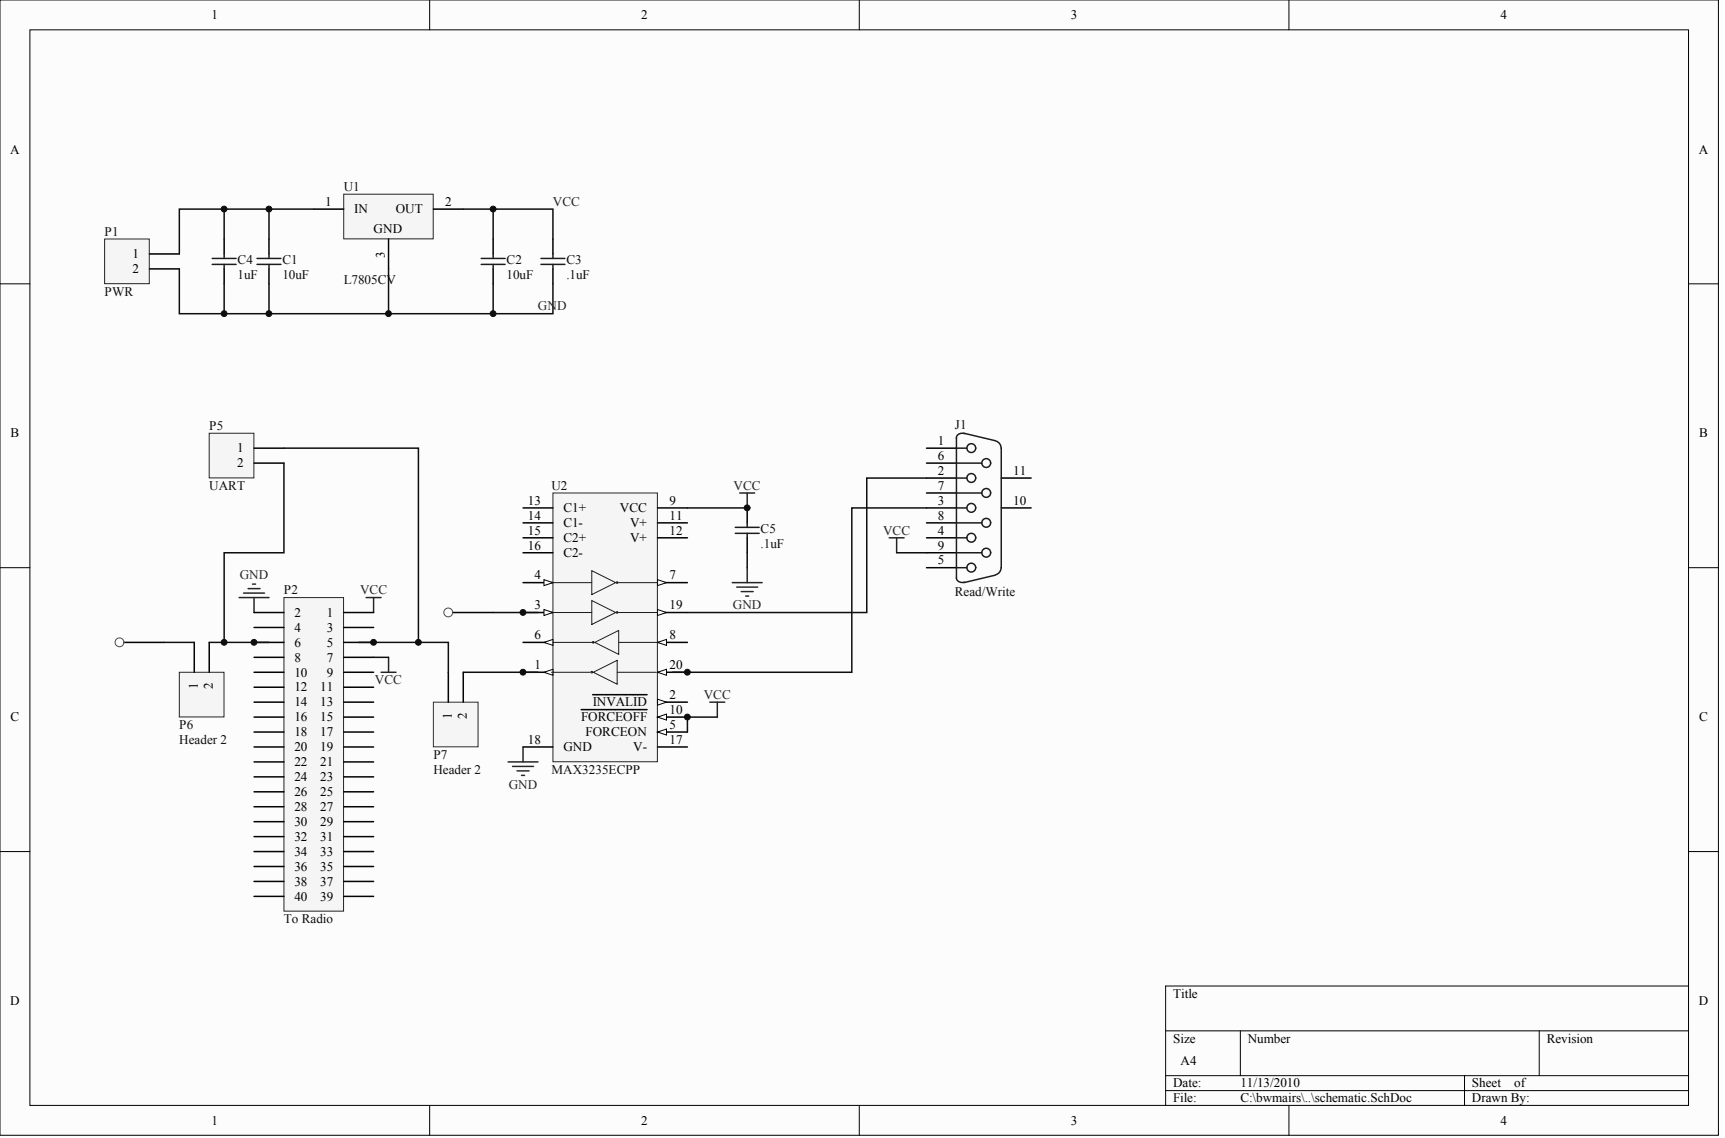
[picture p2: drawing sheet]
<svg xmlns="http://www.w3.org/2000/svg" width="243mm" height="161mm" viewBox="0 0 243 161" stroke-linecap="round" stroke-linejoin="round" font-family="sans-serif">
<g fill="#fcfcfc" stroke="#000" stroke-width=".14">
<path d="M0 0h242.5v160.1h-242.5z"/>
<path d="M4.2 4.2h234.1v151.7h-234.1z"/>
</g>
<g fill="none" stroke="#000" stroke-width=".14">
<path d="M60.6 0v4.2M121.3 0v4.2M181.9 0v4.2M0 40h4.2M238.3 40h4.2M0 80.1h4.2M238.3 80.1h4.2M0 120.1h4.2M238.3 120.1h4.2M238.3 139.1h-73.8v16.8M60.6 155.9v4.3M121.3 155.9v4.3"/>
<path d="M164.5 145.4h73.8M164.5 151.7h73.8M164.5 153.8h73.8M175 145.4v6.3M181.9 155.9v4.3M206.7 151.7v4.2M217.2 145.4v6.3"/>
</g>
<path d="M48.5 27.4h12.6v6.3h-12.6z" fill="#f5f5f5" stroke="#262626" stroke-width=".14"/>
<path d="M44.3 29.5h4.2M54.8 33.7v4.2M61.2 29.5h4.2" fill="none" stroke="#000" stroke-width=".21"/>
<path d="M14.8 33.7h6.3v6.3h-6.3z" fill="#f5f5f5" stroke="#262626" stroke-width=".14"/>
<g fill="none" stroke="#000" stroke-width=".21">
<path d="M21.1 35.8h4.2M21.1 37.9h4.2M31.6 33.7v2.1M31.6 37.9v2.1M38 33.7v2.1M38 37.9v2.1M69.6 33.7v2.1M69.6 37.9v2.1M78 33.7v2.1M78 37.9v2.1M130.7 63.2h4.3M130.7 67.4h4.3"/>
<path d="M130.7 71.6h4.3M130.7 75.9h4.3M130.7 65.3h4.3M130.7 69.5h4.3M130.7 73.8h4.3M130.7 78h4.3M141.3 67.4h4.2M141.3 71.6h4.2M130.7 80.1h4.3"/>
</g>
<g fill="none" stroke="#1c1c1c" stroke-width=".21">
<path d="M29.9 36.5h3.4M29.9 37.3h3.4M31.6 35.8v.7M31.6 37.3v.6M36.3 36.5h3.3M36.3 37.3h3.3M38 35.8v.7M38 37.3v.6M67.9 36.5h3.4M67.9 37.3h3.4M69.6 35.8v.7M69.6 37.3v.6"/>
<path d="M76.3 36.5h3.4M76.3 37.3h3.4M78 35.8v.7M78 37.3v.6M135 67.4h1.4M135 63.2h1.4M135 71.6h1.4M135 65.3h3.5M135 75.9h1.4M135 69.5h3.5M135 73.8h3.5M135 78h3.5"/>
<path d="M135 61.7v19.8M136 61.1l4.4 1.1M136.1 61.2a.79 .79 0 0 0-1.1 .6M140.5 62.2a1.04 1.04 0 0 1 .8 1M141.3 63.2v16.9M135 80.1h1.4M135 81.5a.83 .83 0 0 0 1.1 .6M140.4 81.1l-4.4 1.1M141.3 80.1a1.04 1.04 0 0 1-.8 1"/>
<circle cx="137.1" cy="75.8" r=".62"/>
<circle cx="137.1" cy="63.2" r=".62"/>
<circle cx="137.1" cy="67.4" r=".62"/>
<circle cx="137.1" cy="71.6" r=".62"/>
<circle cx="139.2" cy="73.7" r=".62"/>
<circle cx="139.2" cy="65.3" r=".62"/>
<circle cx="139.2" cy="78" r=".62"/>
<circle cx="139.2" cy="69.5" r=".62"/>
<circle cx="137.1" cy="80.1" r=".62"/>
</g>
<path d="M25.3 37.9v6.3h52.7v-4.2M31.6 29.5h-6.3v6.3M38 29.5v4.2M44.3 29.5h-12.7v4.2M54.8 37.9v6.3M65.4 29.5h4.2v4.2M69.6 29.5h8.4v4.2M31.6 40v4.2M38 40v4.2M69.6 40v4.2" fill="none" stroke="#0e0e0e" stroke-width=".21"/>
<path d="M78 69.5h14.8v37.9h-14.8z" fill="#f5f5f5" stroke="#262626" stroke-width=".14"/>
<path d="M92.8 90.6h4.2" fill="none" stroke="#000" stroke-width=".21"/>
<path d="M92.8 90.6l1.3-.4v.8z" fill="#fcfcfc" stroke="#000" stroke-width=".14"/>
<path d="M73.8 86.4h4.2" fill="none" stroke="#000" stroke-width=".21"/>
<path d="M76.8 86l1.2 .4-1.2 .4z" fill="#fcfcfc" stroke="#000" stroke-width=".14"/>
<path d="M73.8 82.2h4.2" fill="none" stroke="#000" stroke-width=".21"/>
<path d="M76.8 81.8l1.2 .4-1.2 .4z" fill="#fcfcfc" stroke="#000" stroke-width=".14"/>
<path d="M92.8 94.8h4.2" fill="none" stroke="#000" stroke-width=".21"/>
<path d="M92.8 94.8l1.3-.4v.8z" fill="#fcfcfc" stroke="#000" stroke-width=".14"/>
<path d="M73.8 90.6h4.2" fill="none" stroke="#000" stroke-width=".21"/>
<path d="M76.8 90.6l1.2-.4v.8z" fill="#fcfcfc" stroke="#000" stroke-width=".14"/>
<path d="M73.8 94.8h4.2" fill="none" stroke="#000" stroke-width=".21"/>
<path d="M76.8 94.8l1.2-.4v.8z" fill="#fcfcfc" stroke="#000" stroke-width=".14"/>
<path d="M92.8 82.2h4.2" fill="none" stroke="#000" stroke-width=".21"/>
<path d="M92.8 81.8l1.3 .4-1.3 .4z" fill="#fcfcfc" stroke="#000" stroke-width=".14"/>
<path d="M92.8 86.4h4.2" fill="none" stroke="#000" stroke-width=".21"/>
<path d="M92.8 86l1.3 .4-1.3 .4z" fill="#fcfcfc" stroke="#000" stroke-width=".14"/>
<path d="M73.8 71.6h4.2M73.8 75.9h4.2M73.8 73.8h4.2M73.8 78h4.2M92.8 71.6h4.2M92.8 75.9h4.2M73.8 105.4h4.2M92.8 105.4h4.2M92.8 101.1h4.2" fill="none" stroke="#000" stroke-width=".21"/>
<g fill="none" stroke="#1c1c1c" stroke-width=".14">
<path d="M77.8 94.8h5.5M78 90.6h5.5M78 82.2h5.5M78 86.4h5.5M83.5 80.5l3.4 1.7-3.4 1.7zM83.5 84.7l3.4 1.7-3.4 1.7zM83.7 94.8l3.4-1.7v3.4zM83.9 90.6l3.4-1.7v3.4zM87.1 94.8h5.5M87.3 90.6h5.5M87.3 82.2h5.5M87.3 86.4h5.5"/>
<circle cx="83.5" cy="94.8" r=".12"/>
<circle cx="87.1" cy="82.2" r=".12"/>
</g>
<path d="M92.8 101.1l1.3-.4v.9z" fill="#fcfcfc" stroke="#000" stroke-width=".14"/>
<path d="M82 100.1h9.3M92.8 103.3h4.2" fill="none" stroke="#000" stroke-width=".21"/>
<path d="M92.8 103.3l1.3-.5v.9z" fill="#fcfcfc" stroke="#000" stroke-width=".14"/>
<path d="M92.8 73.8h4.2M92.8 99h4.2" fill="none" stroke="#000" stroke-width=".21"/>
<path d="M92.8 98.6l1.3 .4-1.3 .5z" fill="#fcfcfc" stroke="#000" stroke-width=".14"/>
<path d="M105.4 71.6v2.2M105.4 75.9v2.1M83.6 98h7.7" fill="none" stroke="#000" stroke-width=".21"/>
<g fill="none" stroke="#1c1c1c" stroke-width=".14">
<circle cx="83.7" cy="90.6" r=".12"/>
<circle cx="87.1" cy="86.4" r=".12"/>
</g>
<path d="M103.8 74.4h3.3M103.8 75.2h3.3M105.4 73.8v.6M105.4 75.2v.7" fill="none" stroke="#1c1c1c" stroke-width=".21"/>
<g fill="none" stroke="#262626" stroke-width=".21">
<path d="M104.4 69.5h2.1M105.4 69.5v2.1M125.5 75.9h2.1M126.5 75.9v2.1M33.7 84.3h4.3M34.4 83.7h2.9M35 83h1.7M35.6 82.4h.5M35.8 84.3v2.1M51.7 84.3h2.1M52.7 84.3v2.1M100.2 99h2.1"/>
<path d="M101.2 99v2.1M103.3 82.2h4.2M104 82.8h2.9M104.6 83.4h1.7M105.2 84.1h.4M105.4 80.1v2.1M71.7 107.5h4.2M72.3 108.1h3M73 108.7h1.7M73.6 109.4h.4M73.8 105.4v2.1"/>
</g>
<path d="M97 71.6h8.4M126.5 78h4.2M130.7 71.6h-10.5v23.2h-25.3M101.2 101.1h-4.2v2.2" fill="none" stroke="#0e0e0e" stroke-width=".21"/>
<path d="M40.1 84.3h8.4v44.2h-8.4z" fill="#f5f5f5" stroke="#262626" stroke-width=".14"/>
<g fill="none" stroke="#000" stroke-width=".21">
<path d="M16.9 90.6h6.3M35.8 86.4h4.3M35.8 88.5h4.3M35.8 90.6h4.3M35.8 92.7h4.3M35.8 94.8h4.3M35.8 96.9h4.3M35.8 99h4.3M48.5 86.4h4.2M48.5 88.5h4.2M48.5 90.6h4.2M48.5 92.7h4.2"/>
<path d="M48.5 94.8h4.2M48.5 96.9h4.2M48.5 99h4.2M35.8 101.1h4.3M35.8 103.3h4.3M35.8 105.4h4.3M35.8 107.5h4.3M35.8 109.6h4.3M35.8 111.7h4.3M35.8 113.8h4.3M35.8 115.9h4.3M35.8 118h4.3"/>
<path d="M48.5 101.1h4.2M48.5 103.3h4.2M48.5 105.4h4.2M48.5 107.5h4.2M48.5 109.6h4.2M48.5 111.7h4.2M48.5 113.8h4.2M48.5 115.9h4.2M48.5 118h4.2M35.8 120.1h4.3M35.8 122.2h4.3M35.8 124.3h4.3"/>
<path d="M35.8 126.4h4.3M48.5 120.1h4.2M48.5 122.2h4.2M48.5 124.3h4.2M48.5 126.4h4.2"/>
</g>
<path d="M53.8 94.8h2.1M54.8 92.7v2.1" fill="none" stroke="#262626" stroke-width=".21"/>
<path d="M52.7 92.7h2.1" fill="none" stroke="#0e0e0e" stroke-width=".21"/>
<circle cx="16.9" cy="90.6" r=".62" fill="#fcfcfc" stroke="#4c4c4c" stroke-width=".14"/>
<path d="M63.3 86.4h6.3" fill="none" stroke="#000" stroke-width=".21"/>
<circle cx="63.3" cy="86.4" r=".62" fill="#fcfcfc" stroke="#4c4c4c" stroke-width=".14"/>
<path d="M105.4 78v2.1M130.7 67.4h-8.4v19h-25.3" fill="none" stroke="#0e0e0e" stroke-width=".21"/>
<path d="M29.5 61.1h6.3v6.3h-6.3z" fill="#f5f5f5" stroke="#262626" stroke-width=".14"/>
<path d="M35.8 63.2h4.3M35.8 65.3h4.3" fill="none" stroke="#000" stroke-width=".21"/>
<path d="M25.3 94.8h6.3v6.3h-6.3z" fill="#f5f5f5" stroke="#262626" stroke-width=".14"/>
<path d="M27.4 90.6v4.2M29.5 90.6v4.2" fill="none" stroke="#000" stroke-width=".21"/>
<path d="M61.2 99h6.3v6.3h-6.3z" fill="#f5f5f5" stroke="#262626" stroke-width=".14"/>
<path d="M63.3 94.8v4.2M65.4 94.8v4.2" fill="none" stroke="#000" stroke-width=".21"/>
<path d="M40.1 65.3v12.7h-8.5v12.6M40.1 63.2h18.9v27.4M23.2 90.6h4.2M29.5 90.6h8.5M50.6 90.6h12.7v4.2M65.4 94.8h10.5M69.6 86.4h6.3" fill="none" stroke="#0e0e0e" stroke-width=".21"/>
<g fill="#0e0e0e" stroke="#0e0e0e" stroke-width=".14">
<circle cx="31.6" cy="90.6" r=".41"/>
<circle cx="31.6" cy="44.2" r=".41"/>
<circle cx="31.6" cy="29.5" r=".41"/>
<circle cx="35.8" cy="90.6" r=".41"/>
<circle cx="37.9" cy="44.2" r=".41"/>
<circle cx="37.9" cy="29.5" r=".41"/>
<circle cx="52.7" cy="90.6" r=".41"/>
<circle cx="54.8" cy="44.2" r=".41"/>
<circle cx="59" cy="90.6" r=".41"/>
<circle cx="69.6" cy="44.2" r=".41"/>
<circle cx="69.6" cy="29.5" r=".41"/>
<circle cx="73.8" cy="94.8" r=".41"/>
<circle cx="73.8" cy="86.4" r=".41"/>
<circle cx="97" cy="101.1" r=".41"/>
<circle cx="97" cy="94.8" r=".41"/>
<circle cx="105.4" cy="71.6" r=".41"/>
</g>
<g font-size="1.9">
<text x="29.9" y="2.7">1</text>
<text x="90.5" y="2.7">2</text>
<text x="151.1" y="2.7">3</text>
<text x="211.7" y="2.7">4</text>
<text x="1.4" y="21.7">A</text>
<text x="239.7" y="21.7">A</text>
<text x="45.9" y="29">1</text>
<text x="62.8" y="29">2</text>
<text x="50" y="30.1">IN</text>
<text x="52.7" y="32.8">GND</text>
<text x="55.8" y="30.1">OUT</text>
<text x="18.7" y="36.4">1</text>
<text x="18.7" y="38.5">2</text>
<text x="1.5" y="61.7">B</text>
<text x="33.4" y="63.8">1</text>
<text x="33.4" y="65.9">2</text>
<text x="132.3" y="62.8">1</text>
<text x="132.3" y="64.9">6</text>
<text x="239.8" y="61.7">B</text>
<text x="74.5" y="71.2">13</text>
<text x="94.5" y="71.2">9</text>
<text x="132.3" y="67">2</text>
<text x="132.3" y="71.2">3</text>
<text x="132.3" y="69.1">7</text>
<text x="143" y="67">11</text>
<text x="143" y="71.2">10</text>
<text x="74.5" y="75.4">15</text>
<text x="74.5" y="73.3">14</text>
<text x="74.5" y="77.5">16</text>
<text x="79.5" y="72.2">C1+</text>
<text x="79.5" y="76.5">C2+</text>
<text x="79.5" y="74.3">C1-</text>
<text x="87.5" y="72.2">VCC</text>
<text x="88.9" y="76.5">V+</text>
<text x="88.9" y="74.3">V+</text>
<text x="94.5" y="75.4">12</text>
<text x="94.5" y="73.3">11</text>
<text x="132.3" y="75.4">4</text>
<text x="132.3" y="73.3">8</text>
<text x="132.3" y="77.5">9</text>
<text x="75.4" y="81.7">4</text>
<text x="79.5" y="78.6">C2-</text>
<text x="94.5" y="81.7">7</text>
<text x="132.3" y="79.6">5</text>
<text x="41.5" y="87">2</text>
<text x="41.5" y="89.1">4</text>
<text x="46.1" y="87">1</text>
<text x="46.1" y="89.1">3</text>
<text x="75.4" y="85.9">3</text>
<text x="94.5" y="85.9">19</text>
<text x="41.5" y="91.2">6</text>
<text x="41.5" y="93.3">8</text>
<text x="41.5" y="95.4">10</text>
<text x="46.1" y="91.2">5</text>
<text x="46.1" y="93.3">7</text>
<text x="46.1" y="95.4">9</text>
<text x="75.4" y="90.2">6</text>
<text x="75.4" y="94.4">1</text>
<text x="94.5" y="90.2">8</text>
<text x="94.5" y="94.4">20</text>
<text x="1.5" y="101.7">C</text>
<text x="41.5" y="97.5">12</text>
<text x="41.5" y="99.6">14</text>
<text x="41.5" y="101.7">16</text>
<text x="45.2" y="97.5">11</text>
<text x="45.2" y="99.6">13</text>
<text x="45.2" y="101.7">15</text>
<text x="82" y="101.7">FORCEOFF</text>
<text x="83.6" y="99.6">INVALID</text>
<text x="94.5" y="100.7">10</text>
<text x="94.5" y="98.6">2</text>
<text x="239.8" y="101.7">C</text>
<text x="41.5" y="103.9">18</text>
<text x="41.5" y="106">20</text>
<text x="45.2" y="103.9">17</text>
<text x="45.2" y="106">19</text>
<text x="74.5" y="104.9">18</text>
<text x="79.5" y="106">GND</text>
<text x="82.6" y="103.9">FORCEON</text>
<text x="89.4" y="106">V-</text>
<text x="94.5" y="104.9">17</text>
<text x="94.5" y="102.8">5</text>
<text x="41.5" y="108.1">22</text>
<text x="41.5" y="110.2">24</text>
<text x="41.5" y="112.3">26</text>
<text x="45.2" y="108.1">21</text>
<text x="45.2" y="110.2">23</text>
<text x="45.2" y="112.3">25</text>
<text x="41.5" y="114.4">28</text>
<text x="41.5" y="116.5">30</text>
<text x="41.5" y="118.6">32</text>
<text x="45.2" y="114.4">27</text>
<text x="45.2" y="116.5">29</text>
<text x="45.2" y="118.6">31</text>
<text x="41.5" y="120.7">34</text>
<text x="41.5" y="122.8">36</text>
<text x="41.5" y="124.9">38</text>
<text x="45.2" y="120.7">33</text>
<text x="45.2" y="122.8">35</text>
<text x="45.2" y="124.9">37</text>
<text x="41.5" y="127">40</text>
<text x="45.2" y="127">39</text>
<text x="1.4" y="141.8">D</text>
<text x="165.5" y="140.7">Title</text>
<text x="239.7" y="141.8">D</text>
<text x="165.5" y="147.1">Size</text>
<text x="176.1" y="147.1">Number</text>
<text x="218.3" y="147.1">Revision</text>
<text x="165.5" y="153.4">Date:</text>
<text x="165.5" y="155.5">File:</text>
<text x="166.6" y="150.2">A4</text>
<text x="175" y="153.4">11/13/2010</text>
<text x="175" y="155.5">C:\bwmairs\..\schematic.SchDoc</text>
<text x="207.7" y="153.4">Sheet</text>
<text x="207.7" y="155.5">Drawn By:</text>
<text x="213.7" y="153.4">of</text>
<text x="29.9" y="158.6">1</text>
<text x="90.5" y="158.6">2</text>
<text x="151.1" y="158.6">3</text>
<text x="211.7" y="158.6">4</text>
</g>
<g font-size="1.9" fill="#0e0e0e">
<text x="48.5" y="26.9">U1</text>
<text x="14.8" y="33.3">P1</text>
<text x="14.8" y="41.7">PWR</text>
<text x="33.5" y="37.3">C4</text>
<text x="33.5" y="39.4">1uF</text>
<text x="39.9" y="37.3">C1</text>
<text x="39.9" y="39.4">10uF</text>
<text x="48.5" y="40">L7805CV</text>
<text x="71.5" y="37.3">C2</text>
<text x="71.5" y="39.4">10uF</text>
<text x="79.9" y="37.3">C3</text>
<text x="79.9" y="39.4">.1uF</text>
<text x="29.5" y="60.7">P5</text>
<text x="134.8" y="60.4">J1</text>
<text x="29.5" y="69.1">UART</text>
<text x="77.8" y="69.1">U2</text>
<text x="107.3" y="75.2">C5</text>
<text x="107.3" y="77.3">.1uF</text>
<text x="40.1" y="83.8">P2</text>
<text x="134.8" y="84">Read/Write</text>
<text x="25.3" y="102.8">P6</text>
<text x="25.3" y="104.9">Header 2</text>
<text x="61.2" y="107">P7</text>
<text x="61.2" y="109.1">Header 2</text>
<text x="77.8" y="109.1">MAX3235ECPP</text>
<text x="40.1" y="130.2">To Radio</text>
</g>
<g font-size="1.9" fill="#262626">
<text x="78" y="29">VCC</text>
<text x="75.9" y="43.8">GND</text>
<text x="103.5" y="69.1">VCC</text>
<text x="124.6" y="75.4">VCC</text>
<text x="33.8" y="81.7">GND</text>
<text x="50.8" y="83.8">VCC</text>
<text x="103.4" y="85.9">GND</text>
<text x="52.9" y="96.5">VCC</text>
<text x="99.3" y="98.6">VCC</text>
<text x="71.8" y="111.2">GND</text>
</g>
<g font-size="1.8">
<text x="54.3" y="36.3" transform="rotate(-90 54.3 36.3)">3</text>
<text x="27.9" y="97.2" transform="rotate(-90 27.9 97.2)">1</text>
<text x="30" y="97.2" transform="rotate(-90 30 97.2)">2</text>
<text x="63.8" y="101.5" transform="rotate(-90 63.8 101.5)">1</text>
<text x="65.9" y="101.5" transform="rotate(-90 65.9 101.5)">2</text>
</g>
</svg>
